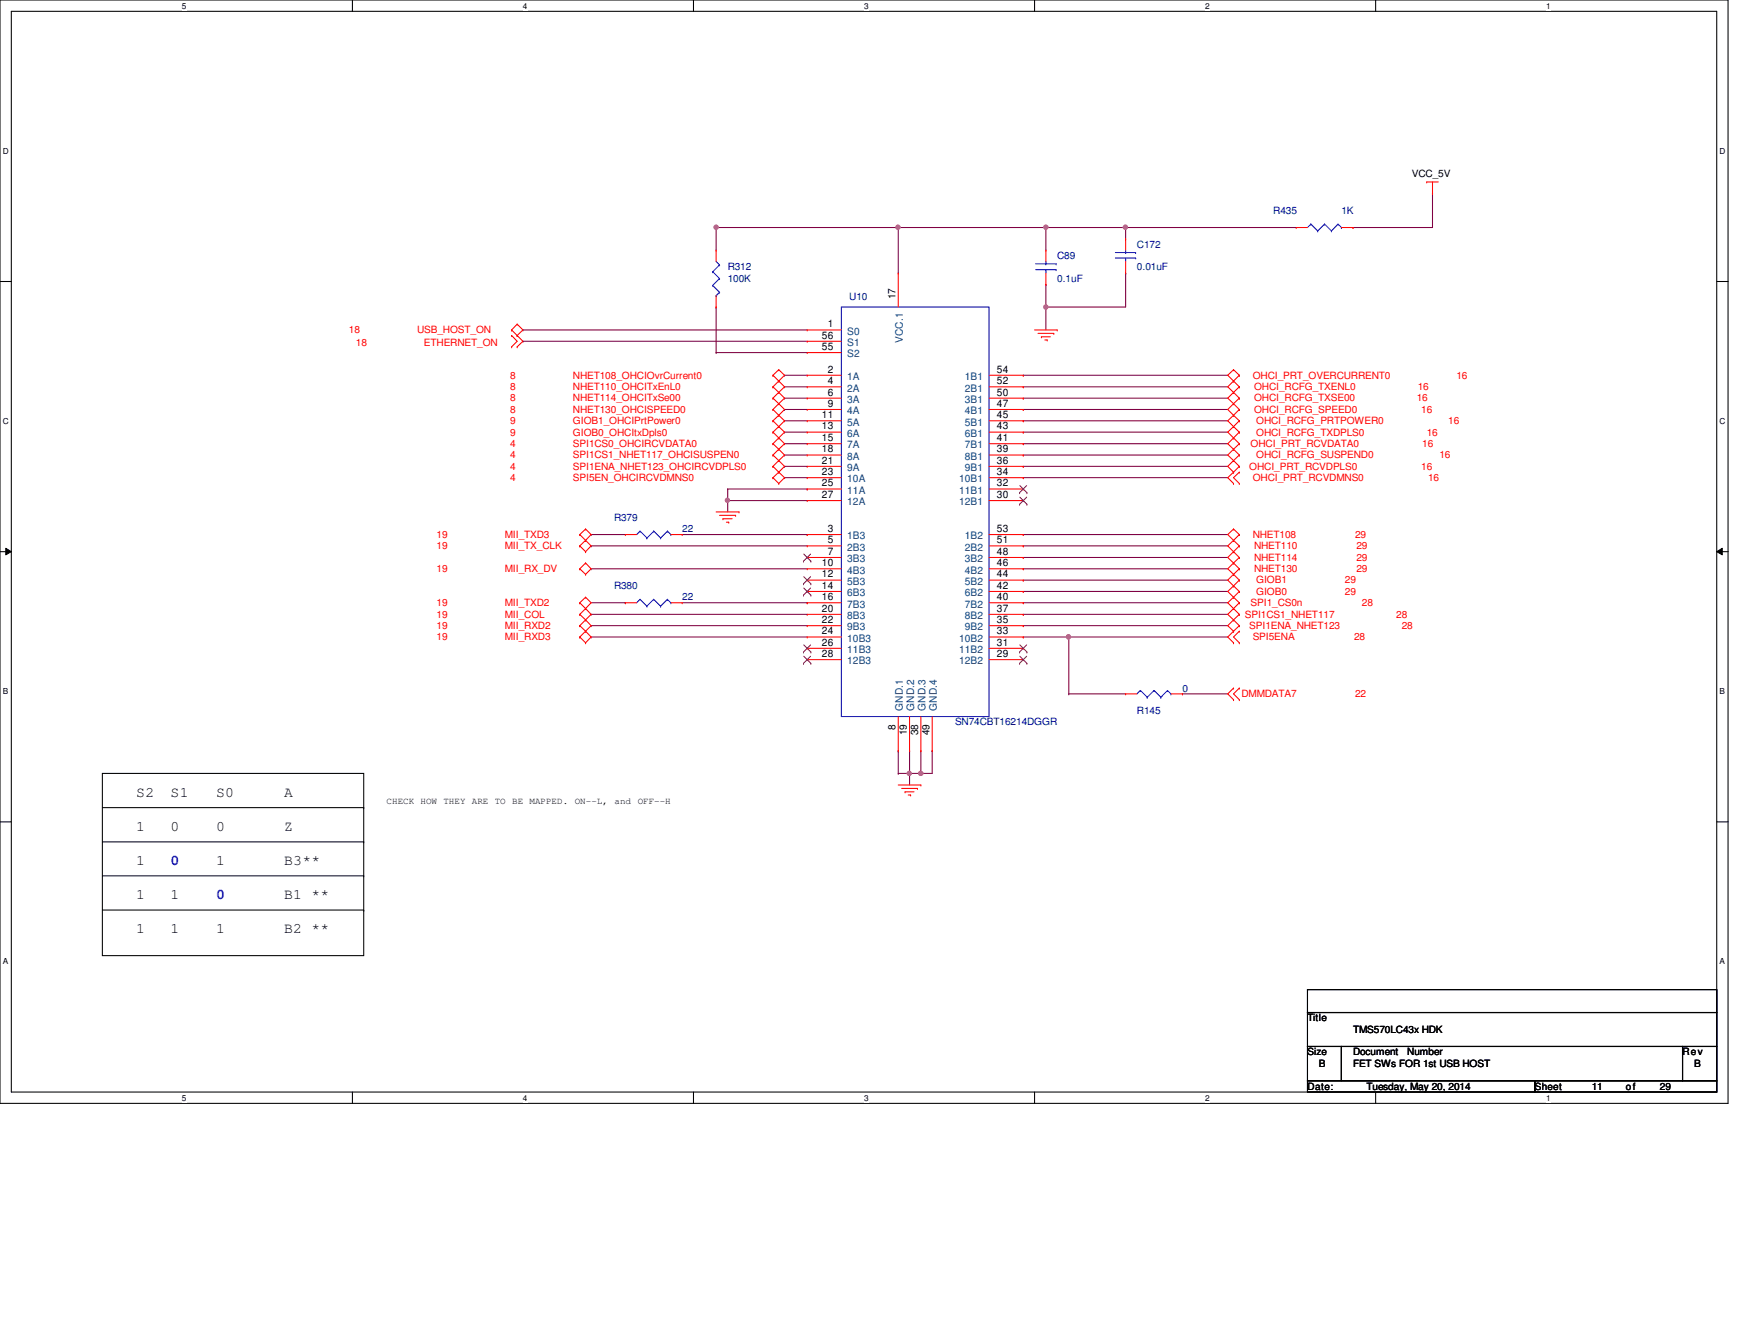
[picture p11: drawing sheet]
<svg xmlns="http://www.w3.org/2000/svg" width="279mm" height="216mm" viewBox="0 0 279 216" stroke-linecap="round" stroke-linejoin="round" font-family="sans-serif">
<path d="M0 0h278v177.4h-278zM1.8 1.8h274.3v173.8h-274.3z" fill="none" stroke="#000" stroke-width=".17"/>
<g fill="#fff">
<path d="M29.3 .2h.7v1.5h-.7z"/>
<path d="M29.3 175.8h.7v1.4h-.7z"/>
</g>
<path d="M56.7 0v1.8M56.7 175.6v1.8" fill="none" stroke="#000" stroke-width=".17"/>
<g fill="#fff">
<path d="M84.1 .2h.7v1.5h-.7z"/>
<path d="M84.1 175.8h.7v1.4h-.7z"/>
</g>
<path d="M111.5 0v1.8M111.5 175.6v1.8" fill="none" stroke="#000" stroke-width=".17"/>
<g fill="#fff">
<path d="M139 .2h.7v1.5h-.7z"/>
<path d="M139 175.8h.7v1.4h-.7z"/>
</g>
<path d="M166.4 0v1.8M166.4 175.6v1.8" fill="none" stroke="#000" stroke-width=".17"/>
<g fill="#fff">
<path d="M193.8 .2h.8v1.5h-.8z"/>
<path d="M193.8 175.8h.8v1.4h-.8z"/>
</g>
<path d="M221.3 0v1.8M221.3 175.6v1.8" fill="none" stroke="#000" stroke-width=".17"/>
<g fill="#fff">
<path d="M248.7 .2h.7v1.5h-.7z"/>
<path d="M248.7 175.8h.7v1.4h-.7z"/>
<path d="M.5 23.5h.9v1.5h-.9z"/>
<path d="M276.6 23.5h.9v1.5h-.9z"/>
<path d="M.5 67h.9v1.5h-.9z"/>
<path d="M276.6 67h.9v1.5h-.9z"/>
</g>
<path d="M0 45.3h1.8M276.1 45.3h1.9" fill="none" stroke="#000" stroke-width=".17"/>
<g fill="#fff">
<path d="M.5 110.4h.8v1.5h-.8z"/>
<path d="M276.6 110.4h.9v1.5h-.9z"/>
</g>
<path d="M0 88.7h1.8M276.1 88.7h1.9" fill="none" stroke="#000" stroke-width=".17"/>
<path d="M.9 88.1l.9 .6-.9 .5zM276.1 88.7l.9-.6v1.1z" fill="#000"/>
<path d="M.9 88.1l.9 .6-.9 .5zM276.1 88.7l.9-.6v1.1z" fill="none" stroke="#000" stroke-width=".16"/>
<g fill="#fff">
<path d="M.5 153.8h.8v1.5h-.8z"/>
<path d="M276.6 153.8h.8v1.5h-.8z"/>
</g>
<path d="M0 132.1h1.8M16.5 124.3h42v29.3h-42zM16.5 129.8h42M16.5 135.3h42M58.5 129.8h.1M58.5 135.3h.1M276.1 132.1h1.9M16.5 140.8h42M16.5 146.3h42M58.5 140.8h.1M58.5 146.3h.1" fill="none" stroke="#000" stroke-width=".17"/>
<path d="M168.2 36.6h.1M168.2 36.6h12.9" fill="none" stroke="#800040" stroke-width=".17"/>
<circle cx="181" cy="36.5" r=".34" fill="#f0f"/>
<circle cx="181" cy="36.5" r=".34" fill="none" stroke="#f0f" stroke-width=".17"/>
<circle cx="168.2" cy="36.5" r=".34" fill="#f0f"/>
<circle cx="168.2" cy="36.5" r=".34" fill="none" stroke="#f0f" stroke-width=".17"/>
<path d="M181.1 36.6h.1M181.1 36.6v1.8M181.1 36.6h27.4M217.6 36.6h.1M230.4 31.1h.1M230.4 31.1v5.5h-12.8M168.2 49.4h.1M181.1 43.9h.1M181.1 43.9v5.5h-12.9" fill="none" stroke="#800040" stroke-width=".17"/>
<circle cx="168.2" cy="49.4" r=".34" fill="#f0f"/>
<circle cx="168.2" cy="49.4" r=".34" fill="none" stroke="#f0f" stroke-width=".17"/>
<g fill="none" stroke="#800040" stroke-width=".17">
<path d="M144.5 36.6h.1M144.5 36.6h23.7M168.2 45.7h.1M168.2 49.4h.1M168.2 45.7v7.3M164.6 67.6h.1M164.6 69.5h.1M164.6 60.3h.1M164.6 62.2h.1M164.6 64h.1M164.6 65.8h.1M164.6 71.3h.1"/>
<path d="M164.6 73.2h.1M164.6 67.6h32.9M164.6 69.5h32.9M164.6 60.3h32.9M164.6 62.2h32.9M164.6 64h32.9M164.6 65.8h32.9M164.6 71.3h32.9M164.6 73.2h32.9M171.9 111.5h.1M171.9 102.4h.1M171.9 111.5h9.2"/>
<path d="M171.9 102.4v9.1M171.9 102.4h25.6M190.2 111.5h.1M190.2 111.5h7.3"/>
</g>
<circle cx="144.4" cy="36.5" r=".34" fill="#f0f"/>
<circle cx="144.4" cy="36.5" r=".34" fill="none" stroke="#f0f" stroke-width=".17"/>
<path d="M168.2 36.6h.1M168.2 36.6v3.6M146.3 124.3h.1M146.3 124.3v1.9M148.1 124.3h.1M148.1 124.3h1.8" fill="none" stroke="#800040" stroke-width=".17"/>
<circle cx="148.1" cy="124.3" r=".36" fill="#f0f"/>
<circle cx="148.1" cy="124.3" r=".36" fill="none" stroke="#f0f" stroke-width=".17"/>
<g fill="none" stroke="#800040" stroke-width=".17">
<path d="M115.2 36.6h.1M115.2 36.6v3.6M84.1 53h.1M84.1 54.9h.1M84.1 53h45.7M84.1 54.9h45.7M115.2 49.4h.1M115.2 56.7h.1M115.2 49.4v7.3M115.2 56.7h14.6M126.2 60.3h.1M126.2 62.2h.1"/>
<path d="M126.2 64h.1M126.2 65.8h.1M126.2 67.6h.1M126.2 71.3h.1M126.2 73.2h.1M126.2 76.8h.1M126.2 69.5h.1M126.2 75h.1M126.2 60.3h3.6M126.2 62.2h3.6M126.2 64h3.6M126.2 65.8h3.6"/>
<path d="M126.2 67.6h3.6M126.2 71.3h3.6M126.2 73.2h3.6M126.2 76.8h3.6M126.2 69.5h3.6M126.2 75h3.6M164.6 75h.1M164.6 76.8h.1M164.6 76.8h32.9M164.6 75h32.9M117.1 80.5h.1M117.1 80.5v1.8"/>
<path d="M164.6 89.6h.1M164.6 91.4h.1M164.6 93.3h.1M164.6 95.1h.1M164.6 96.9h.1M164.6 98.8h.1M164.6 89.6h32.9M164.6 91.4h32.9M164.6 93.3h32.9M164.6 95.1h32.9M164.6 96.9h32.9M164.6 98.8h32.9"/>
<path d="M164.6 100.6h.1M164.6 102.4h.1M164.6 100.6h32.9M164.6 102.4h7.3M144.5 124.3h.1M144.5 124.3h1.8"/>
</g>
<circle cx="171.9" cy="102.4" r=".35" fill="#f0f"/>
<circle cx="171.9" cy="102.4" r=".35" fill="none" stroke="#f0f" stroke-width=".17"/>
<g fill="none" stroke="#800040" stroke-width=".17">
<path d="M144.5 36.6h.1M144.5 36.6v7.3M95.1 87.8h.1M95.1 87.8h34.7M164.6 85.9h.1M164.6 87.8h.1M164.6 85.9h32.9M164.6 87.8h32.9M144.5 120.7h.1M144.5 120.7v3.6M146.3 120.7h.1M146.3 124.3h.1"/>
<path d="M146.3 120.7v3.6M148.1 120.7h.1M148.1 120.7v3.6h-1.8M149.9 120.7h.1M149.9 120.7v3.6"/>
</g>
<circle cx="146.3" cy="124.3" r=".34" fill="#f0f"/>
<circle cx="146.3" cy="124.3" r=".34" fill="none" stroke="#f0f" stroke-width=".17"/>
<path d="M115.2 36.6h.1M115.2 36.6h29.3" fill="none" stroke="#800040" stroke-width=".17"/>
<circle cx="115.2" cy="36.5" r=".34" fill="#f0f"/>
<circle cx="115.2" cy="36.5" r=".34" fill="none" stroke="#f0f" stroke-width=".17"/>
<path d="M117.1 78.6h12.7M129.8 78.6h.1M117.1 80.5h.1M117.1 80.5h12.7" fill="none" stroke="#800040" stroke-width=".17"/>
<circle cx="117" cy="80.4" r=".34" fill="#f0f"/>
<circle cx="117" cy="80.4" r=".34" fill="none" stroke="#f0f" stroke-width=".17"/>
<g fill="none" stroke="#800040" stroke-width=".17">
<path d="M117.1 78.6h.1M117.1 78.6v1.9M95.1 98.8h.1M95.1 91.4h.1M95.1 85.9h.1M95.1 98.8h34.7M95.1 91.4h34.7M95.1 85.9h5.5M95.1 96.9h5.5M100.6 96.9h.1M109.7 85.9h20.1M109.7 96.9h20.1"/>
<path d="M129.8 85.9h.1M129.8 96.9h.1M95.1 100.6h.1M95.1 102.4h.1M95.1 100.6h34.7M95.1 102.4h34.7"/>
</g>
<g fill="none" stroke="#f00" stroke-width=".17">
<path d="M181.1 38.4h.1M181.1 38.4v1.8M208.5 36.6h.1M208.5 36.6h1.8M215.8 36.6h1.8M217.6 36.6h.1M229.5 29.3h.1M229.5 29.3h1.9M230.4 31.1h.1M230.4 29.3v1.8M82.3 53h.1M82.3 53.9h.1"/>
<path d="M82.3 55.8h.1M82.3 53l1.8 1.9-.9 .9M82.3 53.9l.9 1-.9 .9M83.2 52.1h.1M83.2 53.9h.1M83.2 55.8h.1M83.2 52.1l.9 .9-.9 .9M83.2 52.1l-.9 .9M115.2 40.2h.1M115.2 49.4h.1M115.2 40.2v1.8M115.2 47.5v1.9"/>
<path d="M125.3 59.4h.1M125.3 59.4l.9 .9-1.9 1.9M125.3 59.4l-1 .9M129.8 54.9h.1M129.8 56.7h.1M129.8 53h.1M129.8 53h5.5M129.8 54.9h5.5M129.8 56.7h5.5M144.5 43.9h.1M144.5 43.9v5.5M166.4 53h3.7"/>
<path d="M167 53.6h2.5M167.5 54.1h.1M167.5 54.1h1.5M168.1 54.7h.3M168.2 40.2h.1M168.2 45.7h.1M168.2 40.2v1.8M168.2 43.9v1.8M168.4 54.7h.1M169.5 53.6h.1M170.1 53h.1M181.1 43.9h.1"/>
<path d="M181.1 42v1.9M198.4 59.4h.1M198.4 59.4l-.9 .9 1.8 1.9M198.4 59.4l.9 .9M124.3 69.5h.1M124.3 75h.1M124.3 67.6h.1M124.3 65.8h.1M124.3 64h.1M124.3 62.2h.1M124.3 60.3h.1M124.3 76.8h.1"/>
<path d="M124.3 73.2h.1M124.3 71.3h.1M124.3 69.5l1.9 1.8-.9 .9M124.3 75l1 .9M124.3 67.6l1 1M124.3 65.8l1 1M124.3 64l1 .9M124.3 60.3l1.9 1.9-.9 .9M124.3 62.2l1 .9M124.3 76.8l1 .9M124.3 73.2l1 .8M124.3 71.3l1 .9"/>
<path d="M125.3 68.6h.1M125.3 70.4h.1M125.3 74h.1M125.3 75.9h.1M125.3 66.8h.1M125.3 64.9h.1M125.3 63.1h.1M125.3 61.3h.1M125.3 77.7h.1M125.3 72.2h.1M125.3 68.6l.9 .9-1.9 1.8M125.3 68.6l-1 .9"/>
<path d="M125.3 74l.9 1-.9 .9M125.3 74l-1 1M125.3 66.8l.9 .8-.9 1M125.3 64.9l.9 .9-.9 1M125.3 66.8l-1 .8M125.3 64.9l-1 .9M125.3 63.1l.9 .9-.9 .9M125.3 63.1l-1 .9M125.3 75.9l.9 .9-.9 .9M125.3 75.9l-1 .9M125.3 72.2l.9 1-.9 .8M125.3 72.2l-1 1"/>
<path d="M129.8 60.3h.1M129.8 78.6h.1M129.8 62.2h.1M129.8 64h.1M129.8 65.8h.1M129.8 67.6h.1M129.8 69.5h.1M129.8 71.3h.1M129.8 73.2h.1M129.8 75h.1M129.8 76.8h.1M129.8 60.3h5.5"/>
<path d="M129.8 78.6h5.5M129.8 62.2h5.5M129.8 64h5.5M129.8 65.8h5.5M129.8 67.6h5.5M129.8 69.5h5.5M129.8 71.3h5.5M129.8 73.2h5.5M129.8 75h5.5M129.8 76.8h5.5M159.1 60.3h5.5M159.1 78.6h5.5"/>
<path d="M159.1 62.2h5.5M159.1 64h5.5M159.1 65.8h5.5M159.1 67.6h5.5M159.1 69.5h5.5M159.1 71.3h5.5M159.1 73.2h5.5M159.1 75h5.5M159.1 76.8h5.5M164.6 60.3h.1M164.6 62.2h.1M164.6 64h.1"/>
<path d="M164.6 75h.1M164.6 65.8h.1M164.6 67.6h.1M164.6 69.5h.1M164.6 71.3h.1M164.6 73.2h.1M164.6 76.8h.1M164.6 78.6h.1M198.4 66.8h.1M198.4 68.6h.1M198.4 70.4h.1M198.4 61.3h.1"/>
<path d="M198.4 63.1h.1M198.4 64.9h.1M198.4 72.2h.1M198.4 74h.1M198.4 75.9h.1M198.4 77.7h.1M198.4 66.8l-.9 .8 .9 1M198.4 66.8l.9 .8M198.4 68.6l-.9 .9 1.8 1.8M198.4 68.6l.9 .9M198.4 63.1l-.9 .9 .9 .9M198.4 63.1l.9 .9"/>
<path d="M198.4 64.9l-.9 .9 .9 1M198.4 64.9l.9 .9M198.4 72.2l-.9 1 .9 .8M198.4 72.2l.9 1M198.4 74l-.9 1 .9 .9M198.4 74l.9 1M198.4 75.9l-.9 .9 .9 .9M199.3 67.6h.1M199.3 69.5h.1M199.3 60.3h.1M199.3 62.2h.1M199.3 64h.1"/>
<path d="M199.3 65.8h.1M199.3 71.3h.1M199.3 73.2h.1M199.3 75h.1M199.3 77.7h.1M199.3 75.9h.1M199.3 67.6l-.9 1M199.3 69.5l-1.8 1.8 .9 .9M199.3 60.3l-1.8 1.9 .9 .9M199.3 62.2l-.9 .9M199.3 64l-.9 .9M199.3 65.8l-.9 1"/>
<path d="M199.3 71.3l-.9 .9M199.3 73.2l-.9 .8M199.3 75l-.9 .9M199.3 75.9l-.9 .9 .9 .9M93.3 87.8h.1M93.3 85.9h.1M93.3 98.8h.1M93.3 96.9h.1M93.3 91.4h.1M93.3 85.9l1.8 1.9-.9 .9M93.3 87.8l.9 .9M93.3 98.8l.9 .9"/>
<path d="M93.3 96.9l.9 .9M93.3 91.4l.9 .9M94.2 99.7h.1M94.2 86.9h.1M94.2 88.7h.1M94.2 85h.1M94.2 97.8h.1M94.2 96h.1M94.2 90.5h.1M94.2 92.3h.1M94.2 99.7l.9 .9-1.8 1.8M94.2 97.8l.9 1-1.8 1.8"/>
<path d="M94.2 86.9l-.9 .9M94.2 85l.9 .9-.9 1M94.2 85l-.9 .9M94.2 97.8l-.9 1M94.2 96l.9 .9-.9 .9M94.2 96l-.9 .9M94.2 90.5l.9 .9-.9 .9M94.2 90.5l-.9 .9M100.6 85.9h.1M100.6 96.9h.1M100.6 85.9h1.8M100.6 96.9h1.8"/>
<path d="M107.9 85.9h1.8M107.9 96.9h1.8M109.7 85.9h.1M109.7 96.9h.1M115.2 82.3h3.7M115.7 82.8h2.6M116.3 83.4h.1M116.3 83.4h1.5M116.8 83.9h.4M117.2 83.9h.1M118.3 82.8h.1M118.9 82.3h.1"/>
<path d="M129.8 80.5h.1M129.8 85.9h.1M129.8 87.8h.1M129.8 89.6h.1M129.8 91.4h.1M129.8 93.3h.1M129.8 95.1h.1M129.8 96.9h.1M129.8 98.8h.1M129.8 85.9h5.5M129.8 80.5h5.5M129.8 87.8h5.5"/>
<path d="M129.8 89.6h5.5M129.8 91.4h5.5M129.8 93.3h5.5M129.8 95.1h5.5M129.8 96.9h5.5M129.8 98.8h5.5M159.1 85.9h5.5M159.1 80.5h5.5M159.1 87.8h5.5M159.1 89.6h5.5M159.1 91.4h5.5M159.1 93.3h5.5"/>
<path d="M159.1 95.1h5.5M159.1 96.9h5.5M159.1 98.8h5.5M164.6 85.9h.1M164.6 87.8h.1M164.6 89.6h.1M164.6 91.4h.1M164.6 93.3h.1M164.6 95.1h.1M164.6 96.9h.1M164.6 98.8h.1M164.6 80.5h.1"/>
<path d="M198.4 92.3h.1M198.4 94.2h.1M198.4 96h.1M198.4 85h.1M198.4 86.9h.1M198.4 88.7h.1M198.4 90.5h.1M198.4 97.8h.1M198.4 99.7h.1M198.4 92.3l-.9 1 .9 .9M198.4 92.3l.9 1M198.4 94.2l-.9 .9 .9 .9"/>
<path d="M198.4 94.2l.9 .9M198.4 85l-.9 .9 .9 1M198.4 85l.9 .9M198.4 86.9l-.9 .9 1.8 1.8M198.4 86.9l.9 .9M198.4 90.5l-.9 .9 .9 .9M198.4 90.5l.9 .9M198.4 96l-.9 .9 1.8 1.9M198.4 96l.9 .9M198.4 99.7l-.9 .9 .9 .9M198.4 99.7l.9 .9M199.3 93.3h.1"/>
<path d="M199.3 95.1h.1M199.3 85.9h.1M199.3 87.8h.1M199.3 89.6h.1M199.3 91.4h.1M199.3 96.9h.1M199.3 98.8h.1M199.3 93.3l-.9 .9M199.3 95.1l-.9 .9M199.3 85.9l-.9 1M199.3 87.8l-1.8 1.8 .9 .9M199.3 89.6l-.9 .9"/>
<path d="M199.3 91.4l-.9 .9M199.3 96.9l-1.8 1.9 .9 .9M199.3 98.8l-.9 .9M93.3 100.6h.1M93.3 102.4h.1M93.3 100.6l.9 .9M93.3 102.4l.9 .9M94.2 101.5h.1M94.2 103.3h.1M94.2 101.5l.9 .9-.9 .9M129.8 100.6h.1M129.8 102.4h.1"/>
<path d="M129.8 104.2h.1M129.8 106h.1M129.8 104.2h5.5M129.8 106h5.5M129.8 100.6h5.5M129.8 102.4h5.5M144.5 115.2v5.5M146.3 115.2v5.5M148.1 115.2v5.5M149.9 115.2v5.5M159.1 104.2h5.5M159.1 106h5.5"/>
<path d="M159.1 100.6h5.5M159.1 102.4h5.5M164.6 104.2h.1M164.6 106h.1M164.6 100.6h.1M164.6 102.4h.1M181.1 111.5h.1M181.1 111.5h1.8M188.3 111.5h1.9M190.2 111.5h.1M198.4 110.6h.1M198.4 112.5h.1"/>
<path d="M198.4 101.5h.1M198.4 103.3h.1M198.4 110.6l-.9 .9 .9 1M198.4 101.5l-.9 .9 .9 .9M199.3 112.5h.1M199.3 110.6h.1M199.3 100.6h.1M199.3 103.3h.1M199.3 101.5h.1M199.3 110.6l-.9 .9 .9 1M199.3 100.6l-.9 .9M199.3 101.5l-.9 .9 .9 .9"/>
<path d="M144.5 120.7h.1M144.5 126.2h3.6M145 126.7h2.6M145.6 127.3h.1M145.6 127.3h1.4M146.1 127.8h.4M146.3 120.7h.1M146.5 127.8h.1M147.6 126.7h.1M148.1 126.2h.1M148.1 120.7h.1M149.9 120.7h.1"/>
</g>
<path d="M210.3 159.1h65.8v3.7h-65.8zM210.3 162.8h65.8v5.4h-65.8zM210.3 168.2h5.5v5.5h-5.5zM210.3 173.7h36.6v1.9h-36.6zM215.8 168.2h54.8v5.5h-54.8zM246.9 173.7h29.2v1.9h-29.2zM270.6 168.2h5.5v5.5h-5.5z" fill="none" stroke="#000" stroke-width=".17"/>
<g fill="none" stroke="#00f" stroke-width=".17">
<path d="M210.9 36h.1M210.9 36l-.6 .6M210.9 36l1.1 1.1M212 37.1h.1M213.1 36h.1M213.1 36l-1.1 1.1M213.1 36l1.1 1.1M214.2 37.1h.1M215.2 36h.1M215.2 36l-1 1.1M215.2 36l.6 .6M215.8 36.6h.1"/>
<path d="M114.6 43.7h.1M114.6 45.9h.1M114.6 43.7l1.1 1.1M114.6 45.9l1.1 1.1M115.2 47.5h.1M115.2 42l.5 .6M115.7 42.6h.1M115.7 44.8h.1M115.7 47h.1M115.7 42.6l-1.1 1.1M115.7 44.8l-1.1 1.1M115.7 47l-.5 .5"/>
<path d="M135.3 49.4h23.8v65.8h-23.8zM166.6 43.3h3.3M166.6 42.4h3.3M168.2 42.4h.1M168.2 43.3h.1M168.2 42v.4M168.2 43.3v.6M169.9 43.3h.1M169.9 42.4h.1M179.4 41.5h3.3M179.4 40.6h3.3M181.1 40.6h.1"/>
<path d="M181.1 41.5h.1M181.1 40.2v.4M181.1 41.5v.5M182.7 41.5h.1M182.7 40.6h.1M103 85.4h.1M103 96.4h.1M103 85.4l-.6 .5M103 85.4l1.1 1.1M103 96.4l-.6 .5M103 96.4l1.1 1.1M104.1 86.5h.1"/>
<path d="M104.1 97.5h.1M105.2 85.4h.1M105.2 96.4h.1M105.2 85.4l-1.1 1.1M105.2 85.4l1.1 1.1M105.2 96.4l-1.1 1.1M105.2 96.4l1.1 1.1M106.3 86.5h.1M106.3 97.5h.1M107.4 85.4h.1M107.4 96.4h.1M107.4 85.4l-1.1 1.1"/>
<path d="M107.4 85.4l.5 .5M107.4 96.4l-1.1 1.1M107.4 96.4l.5 .5M107.9 85.9h.1M107.9 96.9h.1M183.4 111h.1M183.4 111l-.5 .5M183.4 111l1.1 1.1M184.5 112.1h.1M185.6 111h.1M185.6 111l-1.1 1.1M185.6 111l1.1 1.1"/>
<path d="M186.7 112.1h.1M187.8 111h.1M187.8 111l-1.1 1.1M187.8 111l.5 .5M188.3 111.5h.1"/>
</g>
<g fill="none" stroke="#804000" stroke-width=".16">
<path d="M164 79.2h.1M164 78.1l1.2 1.1M164 79.9l1.2 1.2M165.1 78.1l-1.1 1.1M165.1 79.9l-1.1 1.2M165.2 79.2h.1M129.2 90.2h.1M129.2 93.9h.1M129.2 95.7h.1M129.3 89.1l1.1 1.1M129.3 92.7l1.1 1.2M129.3 94.5l1.1 1.2"/>
<path d="M130.4 89.1l-1.2 1.1M130.4 92.7l-1.2 1.2M130.4 94.5l-1.2 1.2M130.4 90.2h.1M130.4 93.9h.1M130.4 95.7h.1M164 81.1h.1M165.2 81.1h.1M129.2 104.8h.1M129.2 106.6h.1M129.3 103.7l1.1 1.1M129.3 105.5l1.1 1.1"/>
<path d="M130.4 103.7l-1.2 1.1M130.4 105.5l-1.2 1.1M130.4 104.8h.1M130.4 106.6h.1M164 104.8h.1M164 106.6h.1M164 103.7l1.2 1.1M164 105.5l1.2 1.1M165.1 103.7l-1.1 1.1M165.1 105.5l-1.1 1.1M165.2 104.8h.1M165.2 106.6h.1"/>
</g>
<circle cx="181" cy="36.5" r=".34" fill="#f0f"/>
<circle cx="181" cy="36.5" r=".34" fill="none" stroke="#f0f" stroke-width=".17"/>
<circle cx="168.2" cy="36.5" r=".34" fill="#f0f"/>
<circle cx="168.2" cy="36.5" r=".34" fill="none" stroke="#f0f" stroke-width=".17"/>
<circle cx="168.2" cy="49.4" r=".34" fill="#f0f"/>
<circle cx="168.2" cy="49.4" r=".34" fill="none" stroke="#f0f" stroke-width=".17"/>
<circle cx="144.4" cy="36.5" r=".34" fill="#f0f"/>
<circle cx="144.4" cy="36.5" r=".34" fill="none" stroke="#f0f" stroke-width=".17"/>
<circle cx="148.1" cy="124.3" r=".36" fill="#f0f"/>
<circle cx="148.1" cy="124.3" r=".36" fill="none" stroke="#f0f" stroke-width=".17"/>
<circle cx="171.9" cy="102.4" r=".35" fill="#f0f"/>
<circle cx="171.9" cy="102.4" r=".35" fill="none" stroke="#f0f" stroke-width=".17"/>
<circle cx="146.3" cy="124.3" r=".34" fill="#f0f"/>
<circle cx="146.3" cy="124.3" r=".34" fill="none" stroke="#f0f" stroke-width=".17"/>
<circle cx="115.2" cy="36.5" r=".34" fill="#f0f"/>
<circle cx="115.2" cy="36.5" r=".34" fill="none" stroke="#f0f" stroke-width=".17"/>
<circle cx="117" cy="80.4" r=".34" fill="#f0f"/>
<circle cx="117" cy="80.4" r=".34" fill="none" stroke="#f0f" stroke-width=".17"/>
<g font-size="2.4">
<text x="21.9" y="128.1">S2</text>
<text x="27.4" y="128.1">S1</text>
<text x="34.8" y="128.1">S0</text>
<text x="45.7" y="128.1">A</text>
<text x="21.9" y="133.6">1</text>
<text x="27.4" y="133.6">0</text>
<text x="34.8" y="133.6">0</text>
<text x="45.7" y="133.6">Z</text>
<text x="21.9" y="139.1">1</text>
<text x="34.8" y="139.1">1</text>
<text x="45.7" y="139.1">B3**</text>
<text x="21.9" y="144.5">1</text>
<text x="27.4" y="144.5">1</text>
<text x="45.7" y="144.5">B1 **</text>
<text x="21.9" y="150">1</text>
<text x="27.4" y="150">1</text>
<text x="34.8" y="150">1</text>
<text x="45.7" y="150">B2 **</text>
</g>
<g font-size="2.4" fill="#00f">
<text x="27.4" y="139.1">0</text>
<text x="34.8" y="144.6">0</text>
</g>
<g font-size="1.7">
<text x="133.1" y="52.6">1</text>
<text x="144.1" y="48.1" transform="rotate(-90 144.1 48.1)">17</text>
<text x="132.2" y="54.4">56</text>
<text x="132.2" y="56.3">55</text>
<text x="133.1" y="59.9">2</text>
<text x="160.4" y="59.9">54</text>
<text x="133.1" y="61.8">4</text>
<text x="133.1" y="63.6">6</text>
<text x="133.1" y="65.4">9</text>
<text x="160.4" y="61.8">52</text>
<text x="160.4" y="63.6">50</text>
<text x="160.4" y="65.4">47</text>
<text x="132.2" y="67.2">11</text>
<text x="132.2" y="69">13</text>
<text x="132.2" y="70.9">15</text>
<text x="160.4" y="67.2">45</text>
<text x="160.4" y="69">43</text>
<text x="160.4" y="70.9">41</text>
<text x="132.2" y="72.7">18</text>
<text x="132.2" y="74.5">21</text>
<text x="132.2" y="76.4">23</text>
<text x="160.4" y="74.5">36</text>
<text x="160.4" y="72.7">39</text>
<text x="160.4" y="76.4">34</text>
<text x="132.2" y="78.2">25</text>
<text x="132.2" y="80.1">27</text>
<text x="160.4" y="78.2">32</text>
<text x="160.4" y="80.1">30</text>
<text x="133.1" y="85.5">3</text>
<text x="133.1" y="87.3">5</text>
<text x="133.1" y="89.2">7</text>
<text x="160.4" y="85.5">53</text>
<text x="160.4" y="87.3">51</text>
<text x="160.4" y="89.2">48</text>
<text x="132.2" y="91">10</text>
<text x="132.2" y="92.8">12</text>
<text x="132.2" y="94.7">14</text>
<text x="160.4" y="91">46</text>
<text x="160.4" y="92.8">44</text>
<text x="160.4" y="94.7">42</text>
<text x="132.2" y="96.5">16</text>
<text x="132.2" y="98.3">20</text>
<text x="132.2" y="100.2">22</text>
<text x="132.2" y="102">24</text>
<text x="160.4" y="96.5">40</text>
<text x="160.4" y="98.3">37</text>
<text x="160.4" y="100.2">35</text>
<text x="160.4" y="102">33</text>
<text x="132.2" y="103.8">26</text>
<text x="132.2" y="105.6">28</text>
<text x="160.4" y="103.8">31</text>
<text x="160.4" y="105.6">29</text>
<text x="144.1" y="117.3" transform="rotate(-90 144.1 117.3)">8</text>
<text x="145.9" y="118.2" transform="rotate(-90 145.9 118.2)">19</text>
<text x="147.7" y="118.2" transform="rotate(-90 147.7 118.2)">38</text>
<text x="149.5" y="118.2" transform="rotate(-90 149.5 118.2)">49</text>
</g>
<g font-size="1.7" fill="#004080">
<text x="136.3" y="53.8">S0</text>
<text x="136.3" y="55.6">S1</text>
<text x="136.3" y="57.4">S2</text>
<text x="145.2" y="55.1" transform="rotate(-90 145.2 55.1)">VCC.1</text>
<text x="136.3" y="61.1">1A</text>
<text x="136.3" y="62.9">2A</text>
<text x="136.3" y="64.8">3A</text>
<text x="155.2" y="61.1">1B1</text>
<text x="155.2" y="62.9">2B1</text>
<text x="155.2" y="64.8">3B1</text>
<text x="136.3" y="66.6">4A</text>
<text x="136.3" y="68.4">5A</text>
<text x="136.3" y="70.2">6A</text>
<text x="155.2" y="66.6">4B1</text>
<text x="155.2" y="68.4">5B1</text>
<text x="155.2" y="70.2">6B1</text>
<text x="136.3" y="72.1">7A</text>
<text x="136.3" y="73.9">8A</text>
<text x="136.3" y="75.7">9A</text>
<text x="136.3" y="77.6">10A</text>
<text x="154.3" y="77.6">10B1</text>
<text x="155.2" y="75.7">9B1</text>
<text x="155.2" y="72.1">7B1</text>
<text x="155.2" y="73.9">8B1</text>
<text x="136.3" y="79.4">11A</text>
<text x="136.3" y="81.2">12A</text>
<text x="154.3" y="79.4">11B1</text>
<text x="154.3" y="81.2">12B1</text>
<text x="136.3" y="86.7">1B3</text>
<text x="136.3" y="88.5">2B3</text>
<text x="155.2" y="86.7">1B2</text>
<text x="155.2" y="88.5">2B2</text>
<text x="136.3" y="90.4">3B3</text>
<text x="136.3" y="92.2">4B3</text>
<text x="136.3" y="94">5B3</text>
<text x="136.3" y="95.8">6B3</text>
<text x="155.2" y="90.4">3B2</text>
<text x="155.2" y="92.2">4B2</text>
<text x="155.2" y="94">5B2</text>
<text x="155.2" y="95.8">6B2</text>
<text x="136.3" y="97.7">7B3</text>
<text x="136.3" y="99.5">8B3</text>
<text x="136.3" y="101.3">9B3</text>
<text x="155.2" y="97.7">7B2</text>
<text x="155.2" y="99.5">8B2</text>
<text x="155.2" y="101.3">9B2</text>
<text x="136.3" y="103.2">10B3</text>
<text x="136.3" y="105">11B3</text>
<text x="136.3" y="106.8">12B3</text>
<text x="154.3" y="105">11B2</text>
<text x="154.3" y="106.8">12B2</text>
<text x="154.3" y="103.2">10B2</text>
<text x="145.2" y="114.3" transform="rotate(-90 145.2 114.3)">GND.1</text>
<text x="147.1" y="114.3" transform="rotate(-90 147.1 114.3)">GND.2</text>
<text x="148.9" y="114.3" transform="rotate(-90 148.9 114.3)">GND.3</text>
<text x="150.7" y="114.3" transform="rotate(-90 150.7 114.3)">GND.4</text>
</g>
<g font-size="1.6">
<text x="227.1" y="28.5">VCC_5V</text>
<text x="210.3" y="164.2">Title</text>
<text x="217.6" y="166">TMS570LC43x HDK</text>
<text x="210.3" y="169.7">Size</text>
<text x="212.1" y="171.5">B</text>
<text x="217.6" y="169.7">Document</text>
<text x="217.6" y="171.5">FET SWs FOR 1st USB HOST</text>
<text x="226.4" y="169.7">Number</text>
<text x="270.6" y="169.7">Rev</text>
<text x="272.5" y="171.5">B</text>
<text x="210.3" y="175.2">Date:</text>
<text x="219.8" y="175.2">Tuesday, May 20, 2014</text>
<text x="246.9" y="175.2">Sheet</text>
<text x="256" y="175.2">11</text>
<text x="261.5" y="175.2">of</text>
<text x="267" y="175.2">29</text>
</g>
<g font-size="1.6" fill="#000080">
<text x="204.8" y="34.3">R435</text>
<text x="215.8" y="34.3">1K</text>
<text x="170.1" y="41.7">C89</text>
<text x="182.9" y="39.8">C172</text>
<text x="117.1" y="43.5">R312</text>
<text x="117.1" y="45.3">100K</text>
<text x="170.1" y="45.3">0.1uF</text>
<text x="182.9" y="43.5">0.01uF</text>
<text x="136.6" y="48.3">U10</text>
<text x="98.8" y="83.7">R379</text>
<text x="109.7" y="85.6">22</text>
<text x="98.8" y="94.7">R380</text>
<text x="109.7" y="96.5">22</text>
<text x="190.2" y="111.2">0</text>
<text x="153.6" y="116.6">SN74CBT16214DGGR</text>
<text x="182.9" y="114.8">R145</text>
</g>
<g font-size="1.6" fill="#f00">
<text x="56.1" y="53.6">18</text>
<text x="67.1" y="53.6">USB_HOST_ON</text>
<text x="57.2" y="55.6">18</text>
<text x="68.2" y="55.6">ETHERNET_ON</text>
<text x="82.1" y="64.5">8</text>
<text x="82.1" y="62.7">8</text>
<text x="82.1" y="60.9">8</text>
<text x="92.2" y="64.5">NHET114_OHCITxSe00</text>
<text x="92.2" y="62.7">NHET110_OHCITxEnL0</text>
<text x="92.2" y="60.9">NHET108_OHCIOvrCurrent0</text>
<text x="201.5" y="60.9">OHCI_PRT_OVERCURRENT0</text>
<text x="201.7" y="62.7">OHCI_RCFG_TXENL0</text>
<text x="201.7" y="64.5">OHCI_RCFG_TXSE00</text>
<text x="227.9" y="64.5">16</text>
<text x="228" y="62.7">16</text>
<text x="234.3" y="60.9">16</text>
<text x="82.1" y="70">9</text>
<text x="82.1" y="68.2">9</text>
<text x="82.1" y="66.3">8</text>
<text x="82.1" y="71.8">4</text>
<text x="92.2" y="70">GIOB0_OHCItxDpls0</text>
<text x="92.2" y="68.2">GIOB1_OHCIPrtPower0</text>
<text x="92.2" y="66.3">NHET130_OHCISPEED0</text>
<text x="92.2" y="71.8">SPI1CS0_OHCIRCVDATA0</text>
<text x="201.2" y="71.8">OHCI_PRT_RCVDATA0</text>
<text x="201.7" y="66.3">OHCI_RCFG_SPEED0</text>
<text x="202.1" y="68.2">OHCI_RCFG_PRTPOWER0</text>
<text x="202.1" y="70">OHCI_RCFG_TXDPLS0</text>
<text x="228.6" y="66.3">16</text>
<text x="228.8" y="71.8">16</text>
<text x="229.5" y="70">16</text>
<text x="233" y="68.2">16</text>
<text x="82.1" y="75.5">4</text>
<text x="82.1" y="77.3">4</text>
<text x="82.1" y="73.7">4</text>
<text x="92.2" y="75.5">SPI1ENA_NHET123_OHCIRCVDPLS0</text>
<text x="92.2" y="77.3">SPI5EN_OHCIRCVDMNS0</text>
<text x="92.2" y="73.7">SPI1CS1_NHET117_OHCISUSPEN0</text>
<text x="201" y="75.5">OHCI_PRT_RCVDPLS0</text>
<text x="201.5" y="77.3">OHCI_PRT_RCVDMNS0</text>
<text x="202.1" y="73.7">OHCI_RCFG_SUSPEND0</text>
<text x="228.6" y="75.5">16</text>
<text x="229.7" y="77.3">16</text>
<text x="231.5" y="73.7">16</text>
<text x="70.2" y="88.3">19</text>
<text x="70.2" y="86.5">19</text>
<text x="81.2" y="88.3">MII_TX_CLK</text>
<text x="81.2" y="86.5">MII_TXD3</text>
<text x="201.5" y="86.5">NHET108</text>
<text x="201.7" y="88.3">NHET110</text>
<text x="218" y="86.5">29</text>
<text x="218.2" y="88.3">29</text>
<text x="70.2" y="91.9">19</text>
<text x="81.2" y="91.9">MII_RX_DV</text>
<text x="201.7" y="90.1">NHET114</text>
<text x="201.7" y="91.9">NHET130</text>
<text x="202.1" y="93.8">GIOB1</text>
<text x="202.1" y="95.6">GIOB0</text>
<text x="216.3" y="93.8">29</text>
<text x="216.3" y="95.6">29</text>
<text x="218.2" y="90.1">29</text>
<text x="218.2" y="91.9">29</text>
<text x="70.2" y="101.1">19</text>
<text x="70.2" y="99.3">19</text>
<text x="70.2" y="97.5">19</text>
<text x="81.2" y="101.1">MII_RXD2</text>
<text x="81.2" y="99.3">MII_COL</text>
<text x="81.2" y="97.5">MII_TXD2</text>
<text x="200.2" y="99.3">SPI1CS1_NHET117</text>
<text x="201" y="101.1">SPI1ENA_NHET123</text>
<text x="201.2" y="97.5">SPI1_CS0n</text>
<text x="219.1" y="97.5">28</text>
<text x="224.6" y="99.3">28</text>
<text x="225.5" y="101.1">28</text>
<text x="70.2" y="102.9">19</text>
<text x="81.2" y="102.9">MII_RXD3</text>
<text x="201.5" y="102.9">SPI5ENA</text>
<text x="217.8" y="102.9">28</text>
<text x="199.7" y="112.1">DMMDATA7</text>
<text x="218" y="112.1">22</text>
</g>
<g font-size="1.5">
<text x="62.2" y="129.2">CHECK HOW THEY ARE TO BE MAPPED.</text>
<text x="92.5" y="129.2">ON--L,</text>
<text x="98.8" y="129.2">and</text>
<text x="102.6" y="129.2">OFF--H</text>
</g>
<g font-size="1.3">
<text x="29.3" y="1.4">5</text>
<text x="84.1" y="1.4">4</text>
<text x="139" y="1.4">3</text>
<text x="193.8" y="1.4">2</text>
<text x="248.7" y="1.4">1</text>
<text x=".5" y="24.7">D</text>
<text x="276.6" y="24.7">D</text>
<text x=".5" y="68.2">C</text>
<text x="276.6" y="68.2">C</text>
<text x=".5" y="111.6">B</text>
<text x="276.6" y="111.6">B</text>
<text x=".5" y="155">A</text>
<text x="276.6" y="155">A</text>
<text x="29.3" y="177">5</text>
<text x="84.1" y="177">4</text>
<text x="139" y="177">3</text>
<text x="193.8" y="177">2</text>
<text x="248.7" y="177">1</text>
</g>
</svg>
